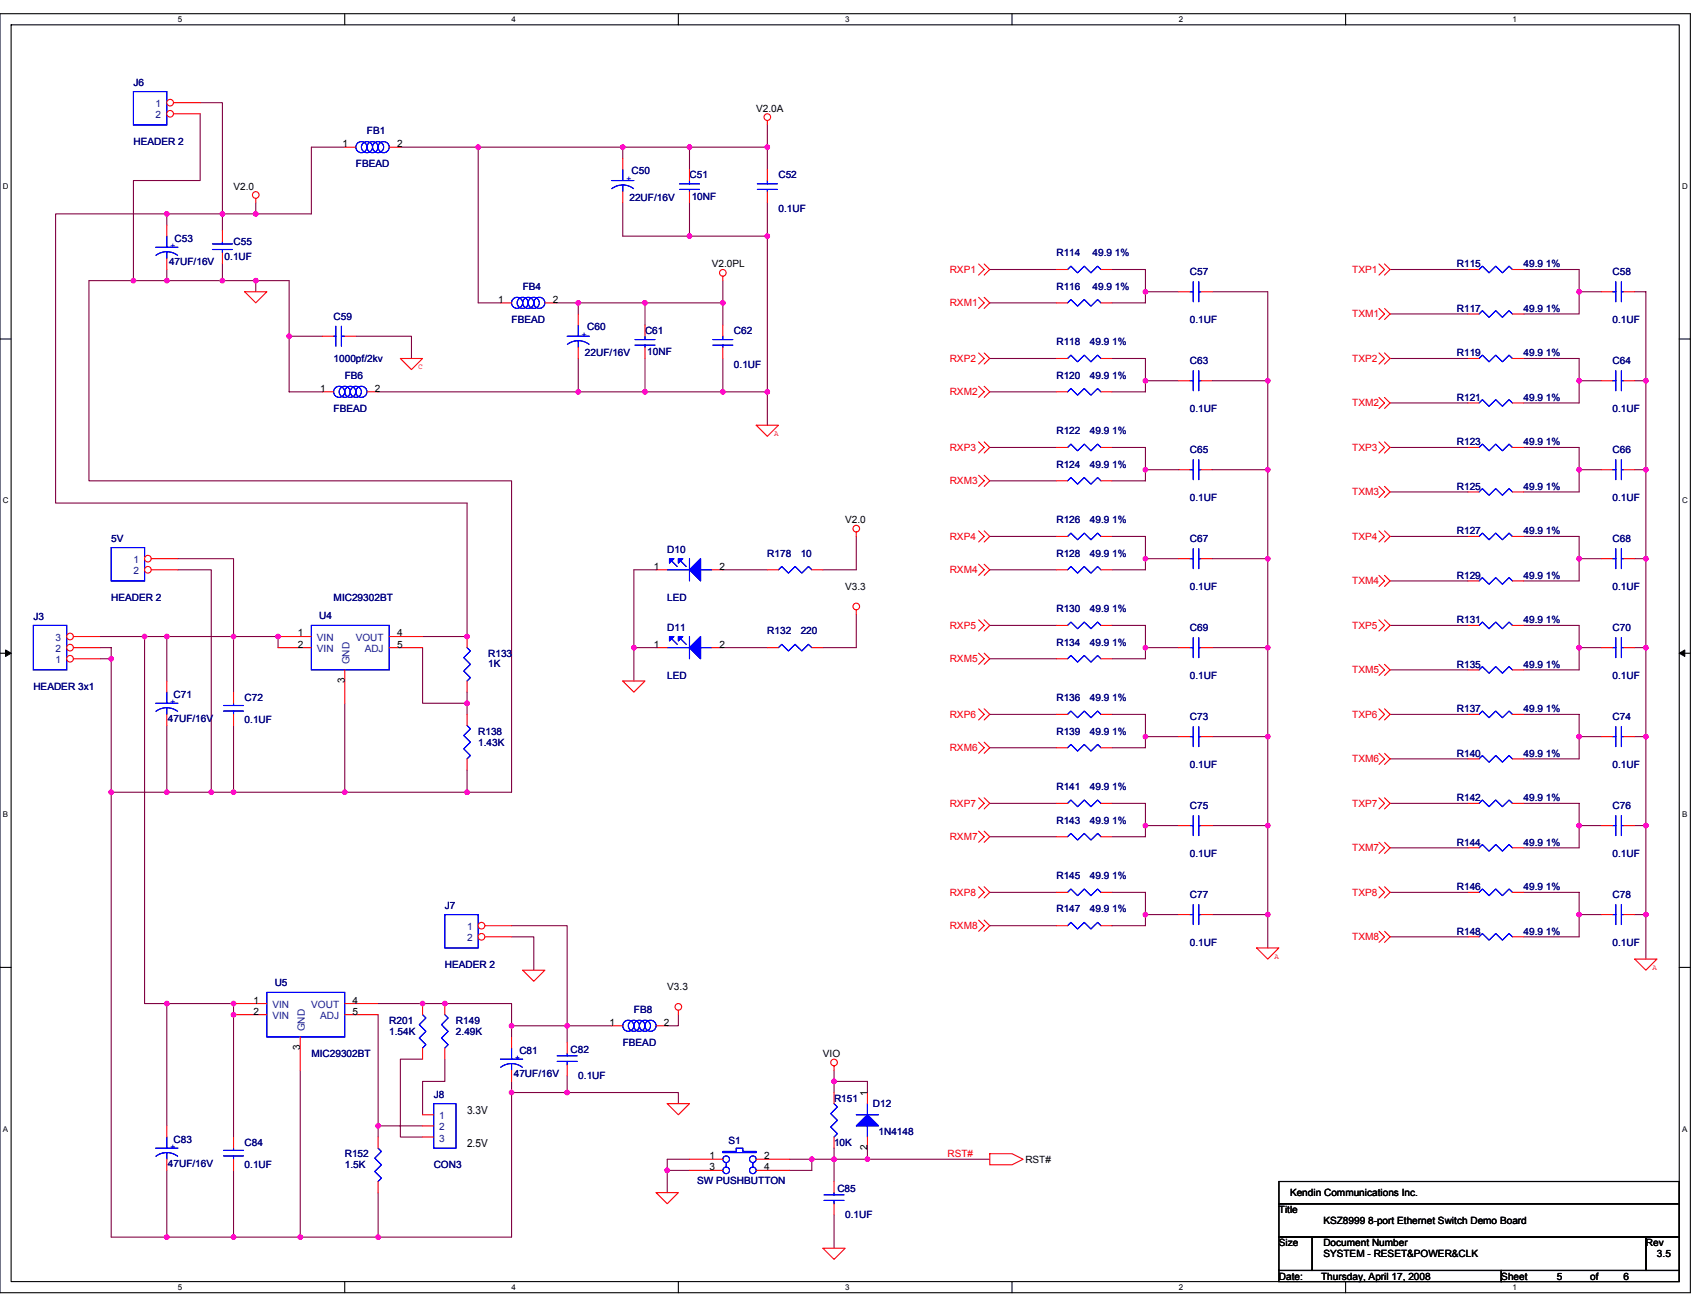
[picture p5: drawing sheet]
<svg xmlns="http://www.w3.org/2000/svg" width="279mm" height="216mm" viewBox="0 0 279 216" stroke-linecap="round" stroke-linejoin="round" font-family="sans-serif">
<path d="M0 2.3h278v210.3h-278zM1.8 4.1h274.3v206.6h-274.3z" fill="none" stroke="#000" stroke-width=".18"/>
<g fill="#fff">
<path d="M29.3 2.4h.7v1.5h-.7z"/>
<path d="M29.3 210.9h.7v1.5h-.7z"/>
</g>
<path d="M56.7 2.3v1.8M56.7 210.7v1.9" fill="none" stroke="#000" stroke-width=".18"/>
<g fill="#fff">
<path d="M84.1 2.4h.8v1.5h-.8z"/>
<path d="M84.1 210.9h.8v1.5h-.8z"/>
</g>
<path d="M111.6 2.3v1.8M111.6 210.7v1.9" fill="none" stroke="#000" stroke-width=".18"/>
<g fill="#fff">
<path d="M139 2.4h.7v1.5h-.7z"/>
<path d="M139 210.9h.7v1.5h-.7z"/>
</g>
<path d="M166.4 2.3v1.8M166.4 210.7v1.9" fill="none" stroke="#000" stroke-width=".18"/>
<g fill="#fff">
<path d="M193.9 2.4h.7v1.5h-.7z"/>
<path d="M193.9 210.9h.7v1.5h-.7z"/>
</g>
<path d="M221.3 2.3v1.8M221.3 210.7v1.9" fill="none" stroke="#000" stroke-width=".18"/>
<g fill="#fff">
<path d="M248.7 2.4h.8v1.5h-.8z"/>
<path d="M248.7 210.9h.8v1.5h-.8z"/>
<path d="M.5 29.9h.9v1.5h-.9z"/>
<path d="M276.6 29.9h1v1.5h-1z"/>
<path d="M.5 81.6h.9v1.4h-.9z"/>
<path d="M276.6 81.6h1v1.4h-1z"/>
</g>
<path d="M0 55.7h1.8M276.1 55.7h1.9" fill="none" stroke="#000" stroke-width=".18"/>
<g fill="#fff">
<path d="M.5 133.2h.8v1.5h-.8z"/>
<path d="M276.6 133.2h.9v1.5h-.9z"/>
</g>
<path d="M0 107.4h1.8M276.1 107.4h1.9" fill="none" stroke="#000" stroke-width=".18"/>
<path d="M.9 106.9l.9 .5-.9 .5zM276.1 107.4l1-.5v1z" fill="#000" stroke="#000" stroke-width=".16"/>
<g fill="#fff">
<path d="M.5 184.9h.8v1.5h-.8z"/>
<path d="M276.6 184.9h.9v1.5h-.9z"/>
</g>
<path d="M0 159.1h1.8M276.1 159.1h1.9M210.3 194.3h65.8v3.6h-65.8zM210.3 197.9h65.8v5.5h-65.8zM210.3 203.4h5.5v5.5h-5.5zM210.3 208.9h36.6v1.8h-36.6zM215.8 203.4h54.9v5.5h-54.9zM246.9 208.9h29.2v1.8h-29.2zM270.7 203.4h5.4v5.5h-5.4z" fill="none" stroke="#000" stroke-width=".18"/>
<g fill="none" stroke="#800040" stroke-width=".18">
<path d="M32.9 16.9h3.7v21M32.9 18.7v11h-11v16.4M27.4 35.2h-18.3v47.5h67.7v22h-7.3M27.4 35.2v1.8M42.1 33.3v1.9M56.7 24.2h-5.5v11h-23.8M65.8 24.2h60.4M78.6 24.2v25.6h3.7M102.4 24.2v1.8M102.4 33.3v5.5h23.8M113.4 24.2v3.7M113.4 33.3v5.5"/>
<path d="M126.2 20.5v7.4M126.2 33.3v36.6M27.4 44.3v1.8M36.6 43.4v2.7M42.1 46.1v1.9M47.5 55.3h5.5M58.5 55.3h9.2v3.6M91.4 49.8h27.5M95.1 49.8v1.8M95.1 58.9v5.5M106.1 49.8v3.7M106.1 58.9v5.5"/>
<path d="M118.9 46.1v7.4M118.9 58.9v5.5M162.8 49.8h10.9M162.8 44.3h10.9M162.8 58.9h10.9M182.9 44.3h5.5v3.7M182.9 58.9h5.5v3.7M188.4 48v1.8h-5.5M188.4 48h5.5M199.3 48h9.2v14.6h-9.2M228.6 44.3h12.8M228.6 58.9h12.8"/>
<path d="M228.6 51.6h12.8M250.5 44.3h9.2v3.7M250.5 58.9h9.2v7.4h-9.2M259.7 48v3.6h-9.2M259.7 48h3.6M268.8 48h1.9v14.6h-1.9M53 64.4h-5.5v-18.3h-32.9v33h69.5v51.2h-27.4M62.2 64.4h64M162.8 64.4h10.9M162.8 79.1h10.9M162.8 73.6h10.9M182.9 73.6h5.5v3.6"/>
<path d="M188.4 62.6v1.8h-5.5M188.4 77.2v1.9h-5.5M188.4 62.6h5.5M188.4 77.2h5.5M199.3 77.2h9.2M208.5 62.6v93.3M228.6 73.6h12.8M228.6 66.3h12.8M250.5 73.6h9.2v7.3h-9.2M259.7 62.6h3.6M259.7 77.2h3.6M270.7 62.6v14.6h-1.9"/>
<path d="M270.7 77.2v14.7h-1.9M29.3 91.9h9.1v21.9M29.3 93.7h5.4v36.6M107.9 93.7h-3.7v18.3M118.9 93.7h7.3M140.8 88.2v5.5h-5.5M162.8 93.7h10.9M162.8 88.2h10.9M182.9 88.2h5.5v3.7M188.4 91.9v1.8h-5.5M188.4 91.9h5.5M199.3 91.9h9.2"/>
<path d="M228.6 88.2h12.8M228.6 80.9h12.8M228.6 95.5h12.8M250.5 88.2h9.2v7.3h-9.2M259.7 91.9h3.6M270.7 91.9v14.6h-1.9M16.5 106.5h1.8v96.9h65.8v-25.6M16.5 108.3h1.8M16.5 104.7h29.2v1.8M23.8 104.7v60.3h14.6v22M27.4 104.7v7.3M27.4 119.3v11"/>
<path d="M38.4 119.3v11M56.7 115.6v14.7h-18.3M69.5 106.5v9.1h7.3M76.8 113.8v3.7M104.2 106.5h3.7M118.9 106.5h7.3M140.8 101v5.5h-5.5M162.8 108.3h10.9M162.8 102.8h10.9M162.8 117.5h10.9M182.9 117.5h5.5v3.6M182.9 102.8h5.5v5.5h-5.5"/>
<path d="M188.4 106.5h5.5M199.3 106.5h9.2M228.6 102.8h12.8M228.6 110.2h12.8M228.6 117.5h12.8M250.5 102.8h9.2v7.4h-9.2M250.5 117.5h9.2v7.3h-9.2M259.7 106.5h3.6M270.7 106.5v14.6h-1.9M18.3 130.3h20.1M76.8 126.6v3.7M162.8 123h10.9"/>
<path d="M162.8 137.6h10.9M162.8 132.1h10.9M182.9 132.1h5.5v3.7M188.4 121.1v1.9h-5.5M188.4 135.8v1.8h-5.5M188.4 121.1h5.5M188.4 135.8h5.5M199.3 121.1h9.2M199.3 135.8h9.2M228.6 132.1h12.8M228.6 124.8h12.8M228.6 139.4h12.8"/>
<path d="M250.5 132.1h9.2v7.3h-9.2M259.7 121.1h3.6M259.7 135.8h3.6M270.7 135.8v14.6h-1.9M270.7 121.1v14.7h-1.9M84.1 152.2h9.2v19.2M84.1 154h3.7v5.5M162.8 152.2h10.9M162.8 146.7h10.9M182.9 146.7h5.5v5.5h-5.5M188.4 150.4h5.5M199.3 150.4h9.2"/>
<path d="M228.6 146.7h12.8M228.6 154h12.8M250.5 146.7h9.2v7.3h-9.2M259.7 150.4h3.6M270.7 150.4v7.3M27.4 165v20.1M49.4 176v27.4M62.2 166.8v18.3h7.3M62.2 165h21.9v5.5M69.5 174.2h-3.7v12.8h3.7M73.2 174.2v3.6h-3.7v5.5M84.1 168.7h16.5"/>
<path d="M84.1 179.6h9.2M93.3 179.6h18.3v1.9M93.3 176.9v2.7M111.6 166.8v1.9h-1.9M137.2 177.8h5.4v1.8M137.2 176v3.6M27.4 192.4v11M38.4 192.4v11M62.2 185.1v1.9M62.2 196.1v7.3M109.7 192.4h3.7M113.4 190.6h-3.7v5.5"/>
<path d="M129.8 190.6h33M133.5 190.6v1.8h-3.7M137.2 188.8v5.5M137.2 199.8v5.5M142.6 188.8v1.8"/>
</g>
<g fill="#f0f" stroke="#f0f" stroke-width=".18">
<circle cx="36.6" cy="35.2" r=".37"/>
<circle cx="42.1" cy="35.2" r=".37"/>
<circle cx="36.6" cy="46.1" r=".37"/>
<circle cx="27.4" cy="46.1" r=".37"/>
<circle cx="27.4" cy="35.2" r=".37"/>
<circle cx="113.4" cy="24.2" r=".37"/>
<circle cx="126.2" cy="24.2" r=".37"/>
<circle cx="106.1" cy="49.8" r=".37"/>
<circle cx="118.9" cy="49.8" r=".37"/>
<circle cx="95.1" cy="49.8" r=".37"/>
<circle cx="47.5" cy="55.3" r=".37"/>
<circle cx="42.1" cy="46.1" r=".37"/>
<circle cx="95.1" cy="64.4" r=".37"/>
<circle cx="188.4" cy="48" r=".37"/>
<circle cx="188.4" cy="62.6" r=".37"/>
<circle cx="208.5" cy="62.6" r=".37"/>
<circle cx="188.4" cy="77.2" r=".37"/>
<circle cx="188.4" cy="91.9" r=".37"/>
<circle cx="188.4" cy="106.5" r=".37"/>
<circle cx="208.5" cy="77.2" r=".37"/>
<circle cx="208.5" cy="91.9" r=".37"/>
<circle cx="208.5" cy="106.5" r=".37"/>
<circle cx="126.2" cy="38.8" r=".37"/>
<circle cx="113.4" cy="38.8" r=".37"/>
<circle cx="78.6" cy="24.2" r=".37"/>
<circle cx="118.9" cy="64.4" r=".37"/>
<circle cx="106.1" cy="64.4" r=".37"/>
<circle cx="126.2" cy="64.4" r=".37"/>
<circle cx="27.4" cy="104.7" r=".37"/>
<circle cx="18.3" cy="108.3" r=".37"/>
<circle cx="18.3" cy="130.3" r=".37"/>
<circle cx="27.4" cy="130.3" r=".37"/>
<circle cx="38.4" cy="104.7" r=".37"/>
<circle cx="84.1" cy="168.7" r=".37"/>
<circle cx="84.1" cy="179.6" r=".37"/>
<circle cx="27.4" cy="203.4" r=".37"/>
<circle cx="93.3" cy="179.6" r=".37"/>
<circle cx="23.8" cy="104.7" r=".37"/>
<circle cx="93.3" cy="168.7" r=".37"/>
<circle cx="137.2" cy="190.6" r=".37"/>
<circle cx="104.2" cy="106.5" r=".37"/>
<circle cx="109.7" cy="192.4" r=".37"/>
<circle cx="137.2" cy="177.8" r=".37"/>
<circle cx="133.5" cy="190.6" r=".37"/>
<circle cx="142.6" cy="190.6" r=".37"/>
<circle cx="259.7" cy="48" r=".37"/>
<circle cx="259.7" cy="62.6" r=".37"/>
<circle cx="259.7" cy="106.5" r=".37"/>
<circle cx="259.7" cy="77.2" r=".37"/>
<circle cx="259.7" cy="91.9" r=".37"/>
<circle cx="270.7" cy="91.9" r=".37"/>
<circle cx="270.7" cy="62.6" r=".37"/>
<circle cx="270.7" cy="77.2" r=".37"/>
<circle cx="188.4" cy="121.1" r=".37"/>
<circle cx="188.4" cy="135.8" r=".37"/>
<circle cx="188.4" cy="150.4" r=".37"/>
<circle cx="208.5" cy="135.8" r=".37"/>
<circle cx="208.5" cy="150.4" r=".37"/>
<circle cx="259.7" cy="150.4" r=".37"/>
<circle cx="259.7" cy="121.1" r=".37"/>
<circle cx="259.7" cy="135.8" r=".37"/>
<circle cx="270.7" cy="150.4" r=".37"/>
<circle cx="270.7" cy="135.8" r=".37"/>
<circle cx="270.7" cy="106.5" r=".37"/>
<circle cx="270.7" cy="121.1" r=".37"/>
<circle cx="208.5" cy="121.1" r=".37"/>
<circle cx="102.4" cy="24.2" r=".37"/>
<circle cx="21.9" cy="46.1" r=".37"/>
<circle cx="34.7" cy="130.3" r=".37"/>
<circle cx="76.8" cy="130.3" r=".37"/>
<circle cx="56.7" cy="130.3" r=".37"/>
<circle cx="76.8" cy="115.6" r=".37"/>
<circle cx="76.8" cy="104.7" r=".37"/>
<circle cx="45.7" cy="104.7" r=".37"/>
<circle cx="38.4" cy="130.3" r=".37"/>
<circle cx="69.5" cy="165" r=".37"/>
<circle cx="73.1" cy="165" r=".37"/>
<circle cx="62.2" cy="185.1" r=".37"/>
<circle cx="38.4" cy="203.4" r=".37"/>
<circle cx="38.4" cy="166.8" r=".37"/>
<circle cx="27.4" cy="165" r=".37"/>
<circle cx="38.4" cy="165" r=".37"/>
<circle cx="49.4" cy="203.4" r=".37"/>
<circle cx="62.2" cy="203.4" r=".37"/>
</g>
<g fill="none" stroke="#f00" stroke-width=".18">
<path d="M126.2 19.8v.7M36.6 37.9v1.8M42.1 32.6v.7M113.4 27.9v1.8M113.4 31.5v1.8M36.6 41.6v1.8M40.2 48h3.7l-1.8 1.8zM65.8 58.9h3.7l-1.8 1.9zM106.1 53.5v1.8M106.1 57.1v1.8M118.9 45.4v.7M160.9 48.9l.9 .9-.9 .9"/>
<path d="M160.9 43.4l.9 .9-.9 .9M160.9 58l.9 .9-.9 1M161.8 48.9l1 .9-1 .9M161.8 43.4l1 .9-1 .9M161.8 58l1 .9-1 1M173.7 49.8h1.9M181.1 49.8h1.8M226.8 58l.9 .9-.9 1M226.8 43.4l.9 .9-.9 .9M226.8 50.7l.9 .9-.9 .9M227.7 58l.9 .9-.9 1M227.7 43.4l.9 .9-.9 .9"/>
<path d="M227.7 50.7l.9 .9-.9 .9M241.4 58.9h1.8M248.7 58.9h1.8M124.4 69.9h3.6l-1.8 1.8zM160.9 63.5l.9 .9-.9 .9M160.9 78.1l.9 1-.9 .9M160.9 72.7l.9 .9-.9 .9M161.8 63.5l1 .9-1 .9M161.8 78.1l1 1-1 .9M161.8 72.7l1 .9-1 .9M173.7 79.1h1.9M173.7 64.4h1.9"/>
<path d="M181.1 79.1h1.8M181.1 64.4h1.8M226.8 65.3l.9 1-.9 .9M226.8 80l.9 .9-.9 .9M226.8 72.7l.9 .9-.9 .9M227.7 65.3l.9 1-.9 .9M227.7 80l.9 .9-.9 .9M227.7 72.7l.9 .9-.9 .9M126.2 93.7h1.8M133.5 93.7h1.8M140.8 87.5v.7M160.9 87.3l.9 .9-.9 .9"/>
<path d="M160.9 92.8l.9 .9-.9 .9M161.8 87.3l1 .9-1 .9M161.8 92.8l1 .9-1 .9M173.7 93.7h1.9M181.1 93.7h1.8M226.8 94.6l.9 .9-.9 .9M226.8 87.3l.9 .9-.9 .9M227.7 94.6l.9 .9-.9 .9M227.7 87.3l.9 .9-.9 .9M263.3 91.9h1.9M267 91.9h1.8M76.8 104.7v1.8"/>
<path d="M76.8 112v1.8M102.4 112h3.7l-1.9 1.8zM126.2 106.5h1.8M133.5 106.5h1.8M140.8 100.3v.7M160.9 116.6l.9 .9-.9 .9M160.9 101.9l.9 .9-.9 1M160.9 107.4l.9 .9-.9 .9M161.8 116.6l1 .9-1 .9M161.8 101.9l1 .9-1 1M161.8 107.4l1 .9-1 .9M173.7 102.8h1.9"/>
<path d="M181.1 102.8h1.8M226.8 116.6l.9 .9-.9 .9M226.8 109.2l.9 1-.9 .9M226.8 101.9l.9 .9-.9 1M227.7 116.6l.9 .9-.9 .9M227.7 109.2l.9 1-.9 .9M227.7 101.9l.9 .9-.9 1M160.9 131.2l.9 .9-.9 .9M160.9 122l.9 1-.9 .9M160.9 136.7l.9 .9-.9 .9M161.8 131.2l1 .9-1 .9M161.8 122l1 1-1 .9"/>
<path d="M161.8 136.7l1 .9-1 .9M193.9 121.1h1.8M197.5 121.1h1.8M226.8 123.9l.9 .9-.9 .9M226.8 138.5l.9 .9-.9 .9M226.8 131.2l.9 .9-.9 .9M227.7 123.9l.9 .9-.9 .9M227.7 138.5l.9 .9-.9 .9M227.7 131.2l.9 .9-.9 .9M241.4 132.1h1.8M248.7 132.1h1.8M263.3 135.8h1.9"/>
<path d="M267 135.8h1.8M86 159.5h3.6l-1.8 1.9zM160.9 145.8l.9 .9-.9 .9M160.9 151.3l.9 .9-.9 .9M161.8 145.8l1 .9-1 .9M161.8 151.3l1 .9-1 .9M173.7 152.2h1.9M181.1 152.2h1.8M206.7 155.9h3.6l-1.8 1.8zM226.8 153.1l.9 .9-.9 1M226.8 145.8l.9 .9-.9 .9M227.7 153.1l.9 .9-.9 1"/>
<path d="M227.7 145.8l.9 .9-.9 .9M268.8 157.7h3.7l-1.8 1.8zM100.6 168.7h1.8M107.9 168.7h1.8M111.6 166.1v.7M137.2 175.3v.7M27.4 185.1v1.9M27.4 190.6v1.8M62.2 187v1.8M62.2 194.3v1.8M107.9 196.1h3.7l-1.9 1.8zM109.7 181.5h3.7l-1.8 1.8z"/>
<path d="M162.8 189.7h3.6l1.8 .9-1.8 .9h-3.6zM135.3 205.3h3.7l-1.8 1.8z"/>
<circle cx="126.2" cy="19.3" r=".55"/>
<circle cx="42.1" cy="32.1" r=".55"/>
<circle cx="118.9" cy="44.9" r=".55"/>
<circle cx="140.8" cy="99.7" r=".55"/>
<circle cx="140.8" cy="86.9" r=".55"/>
<circle cx="111.6" cy="165.6" r=".55"/>
<circle cx="137.2" cy="174.7" r=".55"/>
</g>
<g fill="none" stroke="#00f" stroke-width=".18">
<path d="M21.9 15.1h5.5v5.4h-5.5zM36.6 39.7v.4M111.7 30.2h3.3M111.7 31.1h3.3M113.4 29.7v.5M113.4 31.1v.4M34.9 41h3.3M34.9 40.1h3.3M36.6 41v.6M104.4 55.8h3.3M104.4 56.7h3.3M106.1 55.3v.5"/>
<path d="M106.1 56.7v.4M175.6 49.8l.5-.5 1.1 1 1.1-1 1.1 1 1.1-1 .6 .5M243.2 58.9l.6-.5 1.1 1.1 1.1-1.1 1.1 1.1 1.1-1.1 .5 .5M175.6 79.1l.5-.6 1.1 1.1 1.1-1.1 1.1 1.1 1.1-1.1 .6 .6M175.6 64.4l.5-.5 1.1 1.1 1.1-1.1 1.1 1.1 1.1-1.1 .6 .5M128 93.7l.6-.6 1.1 1.1 1.1-1.1 1.1 1.1 1.1-1.1 .5 .6M175.6 93.7l.5-.6 1.1 1.1 1.1-1.1 1.1 1.1 1.1-1.1 .6 .6M265.2 91.9h.5M265.7 90.2v3.3M266.6 91.9h.4M266.6 90.2v3.3M76.8 106.5l.6 .5-1.1 1.1 1.1 1.1-1.1 1.1 1.1 1.1-.6 .6"/>
<path d="M128 106.5l.6-.6 1.1 1.1 1.1-1.1 1.1 1.1 1.1-1.1 .5 .6M175.6 102.8l.5-.5 1.1 1.1 1.1-1.1 1.1 1.1 1.1-1.1 .6 .5M196.2 119.5v3.3M197.1 119.5v3.3M195.7 121.1h.5M197.1 121.1h.4M243.2 132.1l.6-.5 1.1 1 1.1-1 1.1 1 1.1-1 .5 .5M265.2 135.8h.5M265.7 134.1v3.3M266.6 134.1v3.3M266.6 135.8h.4M175.6 152.2l.5-.5 1.1 1.1 1.1-1.1 1.1 1.1 1.1-1.1 .6 .5"/>
<path d="M25.6 188.8h3.7M25.6 190.1a2.94 2.94 0 0 1 3.6 0M27.4 187v1.8M27.4 189.5v1.1M62.2 188.8l.5 .5-1.1 1.1 1.1 1.1-1.1 1.1 1.1 1.1-.5 .6"/>
<circle cx="103.3" cy="168.7" r=".91"/>
<circle cx="104.2" cy="168.7" r=".91"/>
<circle cx="105.2" cy="168.7" r=".91"/>
<circle cx="106.1" cy="168.7" r=".91"/>
<circle cx="107" cy="168.7" r=".91"/>
</g>
<circle cx="28" cy="16.9" r=".54" fill="#fff" stroke="#f00" stroke-width=".18"/>
<path d="M28.5 16.9h4.4" fill="none" stroke="#f00" stroke-width=".18"/>
<circle cx="28" cy="18.7" r=".54" fill="#fff" stroke="#f00" stroke-width=".18"/>
<g fill="none" stroke="#f00" stroke-width=".18">
<path d="M28.5 18.7h4.4M27.4 37v1.8M102.4 26v1.9M102.4 31.5v1.8M27.4 42.5v1.8M53 55.3h1.9M56.7 55.3h1.8M95.1 51.6v1.9M95.1 57.1v1.8M241.4 44.3h1.8M241.4 51.6h1.8M248.7 44.3h1.8"/>
<path d="M248.7 51.6h1.8M193.9 77.2h1.8M197.5 77.2h1.8M241.4 73.6h1.8M248.7 73.6h1.8M27.4 112v1.8M27.4 117.5v1.8M45.7 104.7h5.5M45.7 106.5h5.5M56.7 110.2v5.4M64 104.7h5.5M64 106.5h5.5"/>
<path d="M76.8 117.5v1.8M173.7 108.3h1.9M181.1 108.3h1.8M76.8 124.8v1.8M241.4 124.8h1.8M248.7 124.8h1.8M173.7 146.7h1.9M181.1 146.7h1.8M38.4 165h5.5M38.4 166.8h5.5M49.4 170.5v5.5M56.7 165h5.5"/>
<path d="M56.7 166.8h5.5M73.2 165v1.8M73.2 172.3v1.9M93.3 171.4v1.8M93.3 175.1v1.8"/>
</g>
<g fill="none" stroke="#00f" stroke-width=".18">
<path d="M27.4 38.8v1.9M100.6 29.7h3.6M100.6 31a2.94 2.94 0 0 1 3.6 0M102.4 27.9v1.8M102.4 30.4v1.1M25.6 40.7h3.7M25.6 42a2.94 2.94 0 0 1 3.6 0M27.4 41.4v1.1M54.9 55.3h.3M55.2 53.6v3.3M56.1 55.3h.6M56.1 53.6v3.3"/>
<path d="M93.3 55.3h3.6M93.3 56.6a2.94 2.94 0 0 1 3.6 0M95.1 53.5v1.8M95.1 56v1.1M243.2 44.3l.6-.5 1.1 1.1 1.1-1.1 1.1 1.1 1.1-1.1 .5 .5M243.2 51.6l.6-.5 1.1 1.1 1.1-1.1 1.1 1.1 1.1-1.1 .5 .5M195.7 77.2h.5M196.2 75.6v3.3M197.1 77.2h.4M197.1 75.6v3.3M243.2 73.6l.6-.6 1.1 1.1 1.1-1.1 1.1 1.1 1.1-1.1 .5 .6M5.5 102.8h5.5v7.4h-5.5z"/>
<path d="M25.6 115.6h3.7M25.6 117a2.94 2.94 0 0 1 3.6 0M27.4 113.8v1.8M27.4 116.4v1.1M51.2 102.8h12.8v7.4h-12.8zM76.8 119.3l.6 .5-1.1 1.1 1.1 1.1-1.1 1.1 1.1 1.1-.6 .6M175.6 108.3l.5-.5 1.1 1.1 1.1-1.1 1.1 1.1 1.1-1.1 .6 .5M243.2 124.8l.6-.6 1.1 1.1 1.1-1.1 1.1 1.1 1.1-1.1 .5 .6M175.6 146.7l.5-.5 1.1 1.1 1.1-1.1 1.1 1.1 1.1-1.1 .6 .5M43.9 163.2h12.8v7.3h-12.8zM73.2 166.8l.5 .6-1.1 1.1 1.1 1.1-1.1 1.1 1.1 1.1-.5 .5M91.6 174.5h3.3"/>
<path d="M91.6 173.6h3.3M93.3 173.2v.4M93.3 174.5v.6"/>
</g>
<circle cx="11.5" cy="108.3" r=".54" fill="#fff" stroke="#f00" stroke-width=".18"/>
<path d="M12.1 108.3h4.4" fill="none" stroke="#f00" stroke-width=".18"/>
<circle cx="11.5" cy="106.5" r=".54" fill="#fff" stroke="#f00" stroke-width=".18"/>
<path d="M12.1 106.5h4.4" fill="none" stroke="#f00" stroke-width=".18"/>
<circle cx="11.5" cy="104.7" r=".54" fill="#fff" stroke="#f00" stroke-width=".18"/>
<g fill="none" stroke="#f00" stroke-width=".18">
<path d="M193.9 48h1.8M197.5 48h1.8M263.3 48h1.9M267 48h1.8M193.9 62.6h1.8M197.5 62.6h1.8M107.9 93.7h1.8M117 93.7h1.9M193.9 91.9h1.8M197.5 91.9h1.8M241.4 95.5h1.8M248.7 95.5h1.8"/>
<path d="M12.1 104.7h4.4M263.3 106.5h1.9M267 106.5h1.8M173.7 132.1h1.9M181.1 132.1h1.8M241.4 139.4h1.8M248.7 139.4h1.8M263.3 150.4h1.9M267 150.4h1.8"/>
</g>
<g fill="none" stroke="#00f" stroke-width=".18">
<path d="M195.7 48h.5M196.2 46.3v3.3M197.1 48h.4M197.1 46.3v3.3M265.2 48h.5M265.7 46.3v3.3M266.6 48h.4M266.6 46.3v3.3M195.7 62.6h.5M196.2 61v3.2M197.1 61v3.2M197.1 62.6h.4"/>
<path d="M18.3 90h5.5v5.5h-5.5zM109.7 93.7h3.7M110.5 92.2l.9 .9M111.9 92.2l.9 .9M113.4 91.9v3.6M115.2 93.7h1.8M195.7 91.9h.5M196.2 90.2v3.3M197.1 90.2v3.3M197.1 91.9h.4M243.2 95.5l.6-.5 1.1 1.1 1.1-1.1 1.1 1.1 1.1-1.1 .5 .5M265.2 106.5h.5"/>
<path d="M265.7 104.9v3.2M266.6 106.5h.4M266.6 104.9v3.2M175.6 132.1l.5-.5 1.1 1 1.1-1 1.1 1 1.1-1 .6 .5M243.2 139.4l.6-.5 1.1 1.1 1.1-1.1 1.1 1.1 1.1-1.1 .5 .5M265.2 150.4h.5M265.7 148.7v3.3M266.6 148.7v3.3M266.6 150.4h.4"/>
</g>
<g fill="#00f" stroke="#00f" stroke-width=".18">
<path d="M113.4 93.7l1.8-1.8v3.6z" fill-rule="evenodd"/>
<path d="M111.6 91.9h.7l-.7 .7z" fill-rule="evenodd"/>
<path d="M110.1 91.9h.7l-.7 .7z" fill-rule="evenodd"/>
<path d="M113.4 93.7l1.8-1.8v3.6z" fill-rule="evenodd"/>
<path d="M111.6 91.9h.7l-.7 .7z" fill-rule="evenodd"/>
<path d="M110.1 91.9h.7l-.7 .7z" fill-rule="evenodd"/>
</g>
<circle cx="24.3" cy="91.9" r=".54" fill="#fff" stroke="#f00" stroke-width=".18"/>
<path d="M24.9 91.9h4.4" fill="none" stroke="#f00" stroke-width=".18"/>
<circle cx="24.3" cy="93.7" r=".54" fill="#fff" stroke="#f00" stroke-width=".18"/>
<g fill="none" stroke="#f00" stroke-width=".18">
<path d="M56.7 24.2h1.8M64 24.2h1.8M82.3 49.8h1.8M89.6 49.8h1.8M241.4 66.3h1.8M248.7 66.3h1.8M263.3 62.6h1.9M267 62.6h1.8M24.9 93.7h4.4M241.4 88.2h1.8M241.4 80.9h1.8M248.7 88.2h1.8"/>
<path d="M248.7 80.9h1.8M107.9 106.5h1.8M117 106.5h1.9M173.7 117.5h1.9M181.1 117.5h1.8M193.9 106.5h1.8M197.5 106.5h1.8M173.7 137.6h1.9M181.1 137.6h1.8M193.9 150.4h1.8M197.5 150.4h1.8M241.4 146.7h1.8"/>
<path d="M241.4 154h1.8M248.7 146.7h1.8M248.7 154h1.8M137.2 179.6v1.9M38.4 187v1.8M38.4 190.6v1.8M69.5 183.3h1.8M69.5 185.1h1.8M69.5 187h1.8M137.2 187v1.8M137.2 194.3v1.8M137.2 197.9v1.9"/>
</g>
<g fill="#00f" stroke="#00f" stroke-width=".18">
<path d="M113.4 106.5l1.8-1.8v3.6z" fill-rule="evenodd"/>
<path d="M111.6 104.7h.7l-.7 .7z" fill-rule="evenodd"/>
<path d="M110.1 104.7h.7l-.7 .7z" fill-rule="evenodd"/>
<path d="M113.4 106.5l1.8-1.8v3.6z" fill-rule="evenodd"/>
<path d="M111.6 104.7h.7l-.7 .7z" fill-rule="evenodd"/>
<path d="M110.1 104.7h.7l-.7 .7z" fill-rule="evenodd"/>
</g>
<g fill="none" stroke="#00f" stroke-width=".18">
<path d="M243.2 66.3l.6-.6 1.1 1.1 1.1-1.1 1.1 1.1 1.1-1.1 .5 .6M265.2 62.6h.5M265.7 61v3.2M266.6 62.6h.4M266.6 61v3.2M243.2 88.2l.6-.5 1.1 1.1 1.1-1.1 1.1 1.1 1.1-1.1 .5 .5M243.2 80.9l.6-.6 1.1 1.1 1.1-1.1 1.1 1.1 1.1-1.1 .5 .6M109.7 106.5h3.7M110.5 105l.9 .9M111.9 105l.9 .9M113.4 104.7v3.6M115.2 106.5h1.8"/>
<path d="M175.6 117.5l.5-.6 1.1 1.1 1.1-1.1 1.1 1.1 1.1-1.1 .6 .6M195.7 106.5h.5M196.2 104.9v3.2M197.1 106.5h.4M197.1 104.9v3.2M175.6 137.6l.5-.6 1.1 1.1 1.1-1.1 1.1 1.1 1.1-1.1 .6 .6M73.2 150.4h5.4v5.5h-5.4zM195.7 150.4h.5M196.2 148.7v3.3M197.1 148.7v3.3M197.1 150.4h.4M243.2 146.7l.6-.5 1.1 1.1 1.1-1.1 1.1 1.1 1.1-1.1 .5 .5"/>
<path d="M243.2 154l.6-.5 1.1 1.1 1.1-1.1 1.1 1.1 1.1-1.1 .5 .5M36.8 190.1h3.2M36.8 189.2h3.2M38.4 188.8v.4M38.4 190.1v.5M71.3 181.5h3.7v7.3h-3.7zM135.5 197.4h3.3M135.5 196.5h3.3M137.2 181.5l.5 .5-1.1 1.1 1.1 1.1-1.1 1.1 1.1 1.1-.5 .6M137.2 196.1v.4M137.2 197.4v.5"/>
<circle cx="59.4" cy="24.2" r=".91"/>
<circle cx="60.3" cy="24.2" r=".91"/>
<circle cx="61.3" cy="24.2" r=".91"/>
<circle cx="62.2" cy="24.2" r=".91"/>
<circle cx="63.1" cy="24.2" r=".91"/>
<circle cx="85" cy="49.8" r=".91"/>
<circle cx="86" cy="49.8" r=".91"/>
<circle cx="86.9" cy="49.8" r=".91"/>
<circle cx="87.8" cy="49.8" r=".91"/>
<circle cx="88.7" cy="49.8" r=".91"/>
</g>
<circle cx="79.2" cy="152.2" r=".54" fill="#fff" stroke="#f00" stroke-width=".18"/>
<path d="M79.7 152.2h4.4" fill="none" stroke="#f00" stroke-width=".18"/>
<circle cx="79.2" cy="154" r=".54" fill="#fff" stroke="#f00" stroke-width=".18"/>
<g fill="none" stroke="#f00" stroke-width=".18">
<path d="M126.2 27.9v1.8M126.2 31.5v1.8M118.9 53.5v1.8M118.9 57.1v1.8M173.7 44.3h1.9M173.7 58.9h1.9M181.1 44.3h1.8M181.1 58.9h1.8M53 64.4h1.9M60.4 64.4h1.8M173.7 73.6h1.9M181.1 73.6h1.8"/>
<path d="M263.3 77.2h1.9M267 77.2h1.8M173.7 88.2h1.9M181.1 88.2h1.8M38.4 113.8v1.8M38.4 117.5v1.8M241.4 102.8h1.8M241.4 110.2h1.8M241.4 117.5h1.8M248.7 102.8h1.8M248.7 110.2h1.8M248.7 117.5h1.8"/>
<path d="M173.7 123h1.9M181.1 123h1.8M193.9 135.8h1.8M197.5 135.8h1.8M263.3 121.1h1.9M267 121.1h1.8M79.7 154h4.4M69.5 165v1.8M69.5 172.3v1.9M84.1 170.5v1.8M84.1 176v1.8M142.6 179.6v1.9"/>
<path d="M113.4 190.6h5.5M113.4 192.4h5.5M124.4 190.6h5.4M124.4 192.4h5.4M142.6 187v1.8"/>
</g>
<g fill="none" stroke="#00f" stroke-width=".18">
<path d="M124.5 30.2h3.3M124.5 31.1h3.3M126.2 29.7v.5M126.2 31.1v.4M117.2 55.8h3.3M117.2 56.7h3.3M118.9 55.3v.5M118.9 56.7v.4M175.6 44.3l.5-.5 1.1 1.1 1.1-1.1 1.1 1.1 1.1-1.1 .6 .5M175.6 58.9l.5-.5 1.1 1.1 1.1-1.1 1.1 1.1 1.1-1.1 .6 .5M175.6 73.6l.5-.6 1.1 1.1 1.1-1.1 1.1 1.1 1.1-1.1 .6 .6M265.2 77.2h.5"/>
<path d="M265.7 75.6v3.3M266.6 77.2h.4M266.6 75.6v3.3M175.6 88.2l.5-.5 1.1 1.1 1.1-1.1 1.1 1.1 1.1-1.1 .6 .5M36.8 116.9h3.2M36.8 116h3.2M38.4 115.6v.4M38.4 116.9v.6M243.2 102.8l.6-.5 1.1 1.1 1.1-1.1 1.1 1.1 1.1-1.1 .5 .5M243.2 110.2l.6-.6 1.1 1.1 1.1-1.1 1.1 1.1 1.1-1.1 .5 .6M243.2 117.5l.6-.6 1.1 1.1 1.1-1.1 1.1 1.1 1.1-1.1 .5 .6M265.7 119.5v3.3"/>
<path d="M266.6 119.5v3.3M175.6 123l.5-.6 1.1 1.1 1.1-1.1 1.1 1.1 1.1-1.1 .6 .6M195.7 135.8h.5M196.2 134.1v3.3M197.1 135.8h.4M197.1 134.1v3.3M265.2 121.1h.5M266.6 121.1h.4M69.5 166.8l.5 .6-1.1 1.1 1.1 1.1-1.1 1.1 1.1 1.1-.5 .5M82.3 174.2h3.7M82.3 175.5a2.94 2.94 0 0 1 3.6 0M84.1 172.3v1.9"/>
<path d="M84.1 174.9v1.1M118.9 189.3h2.2v-.5h1.1v.5h2.2v.2h-5.5zM119.4 191.2v.7M123.8 191.2v.7M140.8 183.3h3.7M142.6 181.5v1.8M142.6 185.1v1.9"/>
<circle cx="55.8" cy="64.4" r=".91"/>
<circle cx="56.7" cy="64.4" r=".91"/>
<circle cx="57.6" cy="64.4" r=".91"/>
<circle cx="58.5" cy="64.4" r=".91"/>
<circle cx="59.4" cy="64.4" r=".91"/>
<circle cx="119.4" cy="192.4" r=".54"/>
<circle cx="119.4" cy="190.6" r=".54"/>
<circle cx="123.8" cy="192.4" r=".54"/>
<circle cx="123.8" cy="190.6" r=".54"/>
</g>
<g fill="#00f" stroke="#00f" stroke-width=".18">
<path d="M140.8 185.1l1.8-1.8 1.9 1.8z" fill-rule="evenodd"/>
<path d="M140.8 185.1l1.8-1.8 1.9 1.8z" fill-rule="evenodd"/>
</g>
<g fill="#f0f" stroke="#f0f" stroke-width=".18">
<circle cx="36.6" cy="35.2" r=".37"/>
<circle cx="42.1" cy="35.2" r=".37"/>
<circle cx="36.6" cy="46.1" r=".37"/>
<circle cx="27.4" cy="46.1" r=".37"/>
<circle cx="27.4" cy="35.2" r=".37"/>
<circle cx="113.4" cy="24.2" r=".37"/>
<circle cx="126.2" cy="24.2" r=".37"/>
<circle cx="106.1" cy="49.8" r=".37"/>
<circle cx="118.9" cy="49.8" r=".37"/>
<circle cx="95.1" cy="49.8" r=".37"/>
<circle cx="47.5" cy="55.3" r=".37"/>
<circle cx="42.1" cy="46.1" r=".37"/>
<circle cx="95.1" cy="64.4" r=".37"/>
<circle cx="188.4" cy="48" r=".37"/>
<circle cx="188.4" cy="62.6" r=".37"/>
<circle cx="208.5" cy="62.6" r=".37"/>
<circle cx="188.4" cy="77.2" r=".37"/>
<circle cx="188.4" cy="91.9" r=".37"/>
<circle cx="188.4" cy="106.5" r=".37"/>
<circle cx="208.5" cy="77.2" r=".37"/>
<circle cx="208.5" cy="91.9" r=".37"/>
<circle cx="208.5" cy="106.5" r=".37"/>
<circle cx="126.2" cy="38.8" r=".37"/>
<circle cx="113.4" cy="38.8" r=".37"/>
<circle cx="78.6" cy="24.2" r=".37"/>
<circle cx="118.9" cy="64.4" r=".37"/>
<circle cx="106.1" cy="64.4" r=".37"/>
<circle cx="126.2" cy="64.4" r=".37"/>
<circle cx="27.4" cy="104.7" r=".37"/>
<circle cx="18.3" cy="108.3" r=".37"/>
<circle cx="18.3" cy="130.3" r=".37"/>
<circle cx="27.4" cy="130.3" r=".37"/>
<circle cx="38.4" cy="104.7" r=".37"/>
<circle cx="84.1" cy="168.7" r=".37"/>
<circle cx="84.1" cy="179.6" r=".37"/>
<circle cx="27.4" cy="203.4" r=".37"/>
<circle cx="93.3" cy="179.6" r=".37"/>
<circle cx="23.8" cy="104.7" r=".37"/>
<circle cx="93.3" cy="168.7" r=".37"/>
<circle cx="137.2" cy="190.6" r=".37"/>
<circle cx="104.2" cy="106.5" r=".37"/>
<circle cx="109.7" cy="192.4" r=".37"/>
<circle cx="137.2" cy="177.8" r=".37"/>
<circle cx="133.5" cy="190.6" r=".37"/>
<circle cx="142.6" cy="190.6" r=".37"/>
<circle cx="259.7" cy="48" r=".37"/>
<circle cx="259.7" cy="62.6" r=".37"/>
<circle cx="259.7" cy="106.5" r=".37"/>
<circle cx="259.7" cy="77.2" r=".37"/>
<circle cx="259.7" cy="91.9" r=".37"/>
<circle cx="270.7" cy="91.9" r=".37"/>
<circle cx="270.7" cy="62.6" r=".37"/>
<circle cx="270.7" cy="77.2" r=".37"/>
<circle cx="188.4" cy="121.1" r=".37"/>
<circle cx="188.4" cy="135.8" r=".37"/>
<circle cx="188.4" cy="150.4" r=".37"/>
<circle cx="208.5" cy="135.8" r=".37"/>
<circle cx="208.5" cy="150.4" r=".37"/>
<circle cx="259.7" cy="150.4" r=".37"/>
<circle cx="259.7" cy="121.1" r=".37"/>
<circle cx="259.7" cy="135.8" r=".37"/>
<circle cx="270.7" cy="150.4" r=".37"/>
<circle cx="270.7" cy="135.8" r=".37"/>
<circle cx="270.7" cy="106.5" r=".37"/>
<circle cx="270.7" cy="121.1" r=".37"/>
<circle cx="208.5" cy="121.1" r=".37"/>
<circle cx="102.4" cy="24.2" r=".37"/>
<circle cx="21.9" cy="46.1" r=".37"/>
<circle cx="34.7" cy="130.3" r=".37"/>
<circle cx="76.8" cy="130.3" r=".37"/>
<circle cx="56.7" cy="130.3" r=".37"/>
<circle cx="76.8" cy="115.6" r=".37"/>
<circle cx="76.8" cy="104.7" r=".37"/>
<circle cx="45.7" cy="104.7" r=".37"/>
<circle cx="38.4" cy="130.3" r=".37"/>
<circle cx="69.5" cy="165" r=".37"/>
<circle cx="73.1" cy="165" r=".37"/>
<circle cx="62.2" cy="185.1" r=".37"/>
<circle cx="38.4" cy="203.4" r=".37"/>
<circle cx="38.4" cy="166.8" r=".37"/>
<circle cx="27.4" cy="165" r=".37"/>
<circle cx="38.4" cy="165" r=".37"/>
<circle cx="49.4" cy="203.4" r=".37"/>
<circle cx="62.2" cy="203.4" r=".37"/>
</g>
<g font-size="1.8">
<text x="76.8" y="183.1">3.3V</text>
<text x="76.8" y="188.6">2.5V</text>
</g>
<g font-size="1.6" fill="#000080">
<text x="21.9" y="14.2">J6</text>
<text x="21.9" y="23.9">HEADER 2</text>
<text x="60.4" y="22">FB1</text>
<text x="58.5" y="27.5">FBEAD</text>
<text x="103.9" y="28.6">C50</text>
<text x="113.4" y="29.3">C51</text>
<text x="128" y="29.3">C52</text>
<text x="103.5" y="33">22UF/16V</text>
<text x="113.8" y="32.8">10NF</text>
<text x="128" y="34.8">0.1UF</text>
<text x="28.7" y="39.8">C53</text>
<text x="38.4" y="40.3">C55</text>
<text x="27.8" y="43.6">47UF/16V</text>
<text x="36.9" y="42.7">0.1UF</text>
<text x="86" y="47.6">FB4</text>
<text x="173.7" y="47.6">R116</text>
<text x="173.7" y="42.1">R114</text>
<text x="179.7" y="47.6">49.9 1%</text>
<text x="179.7" y="42.1">49.9 1%</text>
<text x="195.7" y="45.3">C57</text>
<text x="239.6" y="44">R115</text>
<text x="250.5" y="44">49.9 1%</text>
<text x="265.2" y="45.3">C58</text>
<text x="54.9" y="52.6">C59</text>
<text x="84.1" y="53.1">FBEAD</text>
<text x="195.7" y="53.1">0.1UF</text>
<text x="239.6" y="51.3">R117</text>
<text x="250.5" y="51.3">49.9 1%</text>
<text x="265.2" y="53.1">0.1UF</text>
<text x="54.9" y="59.5">1000pf/2kv</text>
<text x="96.2" y="58.6">22UF/16V</text>
<text x="96.6" y="54.2">C60</text>
<text x="106.1" y="54.9">C61</text>
<text x="106.4" y="58.4">10NF</text>
<text x="120.7" y="54.9">C62</text>
<text x="173.7" y="56.8">R118</text>
<text x="179.2" y="56.8">49.9 1%</text>
<text x="195.7" y="59.9">C63</text>
<text x="239.6" y="58.6">R119</text>
<text x="250.5" y="58.6">49.9 1%</text>
<text x="265.2" y="59.9">C64</text>
<text x="56.7" y="62.3">FB6</text>
<text x="120.7" y="60.4">0.1UF</text>
<text x="173.7" y="62.3">R120</text>
<text x="179.2" y="62.3">49.9 1%</text>
<text x="239.6" y="65.9">R121</text>
<text x="250.5" y="65.9">49.9 1%</text>
<text x="54.9" y="67.7">FBEAD</text>
<text x="173.7" y="71.4">R122</text>
<text x="179.2" y="71.4">49.9 1%</text>
<text x="195.7" y="67.7">0.1UF</text>
<text x="265.2" y="67.7">0.1UF</text>
<text x="173.7" y="76.9">R124</text>
<text x="179.2" y="76.9">49.9 1%</text>
<text x="195.7" y="74.5">C65</text>
<text x="239.6" y="73.2">R123</text>
<text x="250.5" y="73.2">49.9 1%</text>
<text x="265.2" y="74.5">C66</text>
<text x="195.7" y="82.4">0.1UF</text>
<text x="239.6" y="80.5">R125</text>
<text x="250.5" y="80.5">49.9 1%</text>
<text x="265.2" y="82.4">0.1UF</text>
<text x="18.3" y="89.1">5V</text>
<text x="173.7" y="86">R126</text>
<text x="179.2" y="86">49.9 1%</text>
<text x="195.7" y="89.1">C67</text>
<text x="239.6" y="87.9">R127</text>
<text x="250.5" y="87.9">49.9 1%</text>
<text x="265.2" y="89.1">C68</text>
<text x="109.7" y="91">D10</text>
<text x="126.2" y="91.5">R178</text>
<text x="131.7" y="91.5">10</text>
<text x="173.7" y="91.5">R128</text>
<text x="179.2" y="91.5">49.9 1%</text>
<text x="239.6" y="95.2">R129</text>
<text x="250.5" y="95.2">49.9 1%</text>
<text x="5.5" y="101.9">J3</text>
<text x="18.3" y="98.8">HEADER 2</text>
<text x="52.5" y="101.8">U4</text>
<text x="54.9" y="98.8">MIC29302BT</text>
<text x="109.7" y="98.8">LED</text>
<text x="173.7" y="100.7">R130</text>
<text x="179.2" y="100.7">49.9 1%</text>
<text x="195.7" y="97">0.1UF</text>
<text x="265.2" y="97">0.1UF</text>
<text x="80.3" y="108">R133</text>
<text x="109.7" y="103.8">D11</text>
<text x="126.2" y="104.3">R132</text>
<text x="131.7" y="104.3">220</text>
<text x="173.7" y="106.2">R134</text>
<text x="179.2" y="106.2">49.9 1%</text>
<text x="195.7" y="103.8">C69</text>
<text x="239.6" y="102.5">R131</text>
<text x="250.5" y="102.5">49.9 1%</text>
<text x="265.2" y="103.8">C70</text>
<text x="5.5" y="113.5">HEADER 3x1</text>
<text x="80.3" y="109.6">1K</text>
<text x="109.7" y="111.6">LED</text>
<text x="195.7" y="111.6">0.1UF</text>
<text x="239.6" y="109.8">R135</text>
<text x="250.5" y="109.8">49.9 1%</text>
<text x="265.2" y="111.6">0.1UF</text>
<text x="27.6" y="118.8">47UF/16V</text>
<text x="28.5" y="114.8">C71</text>
<text x="40.2" y="115.3">C72</text>
<text x="40.2" y="119">0.1UF</text>
<text x="173.7" y="115.3">R136</text>
<text x="179.2" y="115.3">49.9 1%</text>
<text x="195.7" y="118.4">C73</text>
<text x="239.6" y="117.1">R137</text>
<text x="250.5" y="117.1">49.9 1%</text>
<text x="265.2" y="118.4">C74</text>
<text x="78.6" y="120.8">R138</text>
<text x="78.6" y="122.6">1.43K</text>
<text x="173.7" y="120.8">R139</text>
<text x="179.2" y="120.8">49.9 1%</text>
<text x="239.6" y="124.4">R140</text>
<text x="250.5" y="124.4">49.9 1%</text>
<text x="173.7" y="129.9">R141</text>
<text x="179.2" y="129.9">49.9 1%</text>
<text x="195.7" y="126.3">0.1UF</text>
<text x="239.6" y="131.8">R142</text>
<text x="250.5" y="131.8">49.9 1%</text>
<text x="265.2" y="126.3">0.1UF</text>
<text x="173.7" y="135.4">R143</text>
<text x="179.2" y="135.4">49.9 1%</text>
<text x="195.7" y="133">C75</text>
<text x="265.2" y="133">C76</text>
<text x="195.7" y="140.9">0.1UF</text>
<text x="239.6" y="139.1">R144</text>
<text x="250.5" y="139.1">49.9 1%</text>
<text x="265.2" y="140.9">0.1UF</text>
<text x="73.2" y="149.5">J7</text>
<text x="173.7" y="144.6">R145</text>
<text x="179.2" y="144.6">49.9 1%</text>
<text x="195.7" y="147.7">C77</text>
<text x="239.6" y="146.4">R146</text>
<text x="250.5" y="146.4">49.9 1%</text>
<text x="265.2" y="147.7">C78</text>
<text x="173.7" y="150">R147</text>
<text x="179.2" y="150">49.9 1%</text>
<text x="195.7" y="155.5">0.1UF</text>
<text x="239.6" y="153.7">R148</text>
<text x="250.5" y="153.7">49.9 1%</text>
<text x="265.2" y="155.5">0.1UF</text>
<text x="73.2" y="159.2">HEADER 2</text>
<text x="45.2" y="162.1">U5</text>
<text x="104.2" y="166.5">FB8</text>
<text x="51.2" y="173.8">MIC29302BT</text>
<text x="64" y="168.3">R201</text>
<text x="64" y="170.2">1.54K</text>
<text x="75" y="168.3">R149</text>
<text x="75" y="170.2">2.49K</text>
<text x="85.4" y="173.3">C81</text>
<text x="93.8" y="173.1">C82</text>
<text x="102.4" y="172">FBEAD</text>
<text x="84.5" y="177.1">47UF/16V</text>
<text x="95.1" y="177.5">0.1UF</text>
<text x="71.3" y="180.6">J8</text>
<text x="137.2" y="181.1">R151</text>
<text x="143.6" y="182">D12</text>
<text x="27.6" y="191.9">47UF/16V</text>
<text x="28.5" y="187.9">C83</text>
<text x="40.2" y="188.4">C84</text>
<text x="56.7" y="190.3">R152</text>
<text x="119.8" y="188.1">S1</text>
<text x="137.2" y="188.4">10K</text>
<text x="144.5" y="186.6">1N4148</text>
<text x="40.2" y="192.1">0.1UF</text>
<text x="56.7" y="192.1">1.5K</text>
<text x="71.3" y="192.1">CON3</text>
<text x="114.7" y="194.7">SW PUSHBUTTON</text>
<text x="137.7" y="195.9">C85</text>
<text x="139" y="200.3">0.1UF</text>
</g>
<g font-size="1.6" fill="#004080">
<text x="25.6" y="17.6">1</text>
<text x="25.6" y="19.5">2</text>
<text x="21.9" y="92.6">1</text>
<text x="21.9" y="94.4">2</text>
<text x="9.1" y="107.2">2</text>
<text x="9.1" y="105.4">3</text>
<text x="52.1" y="105.4">VIN</text>
<text x="52.1" y="107.2">VIN</text>
<text x="58.5" y="105.4">VOUT</text>
<text x="60" y="107.2">ADJ</text>
<text x="9.1" y="109.1">1</text>
<text x="57.5" y="109.2" transform="rotate(-90 57.5 109.2)">GND</text>
<text x="76.8" y="153">1</text>
<text x="76.8" y="154.8">2</text>
<text x="44.8" y="165.8">VIN</text>
<text x="44.8" y="167.6">VIN</text>
<text x="51.2" y="165.8">VOUT</text>
<text x="52.7" y="167.6">ADJ</text>
<text x="50.1" y="169.6" transform="rotate(-90 50.1 169.6)">GND</text>
<text x="72.2" y="184">1</text>
<text x="72.2" y="185.9">2</text>
<text x="72.2" y="187.7">3</text>
</g>
<g font-size="1.6">
<text x="124.4" y="18.4">V2.0A</text>
<text x="56.3" y="24.2">1</text>
<text x="65.3" y="24.2">2</text>
<text x="38.4" y="31.2">V2.0</text>
<text x="117" y="44">V2.0PL</text>
<text x="81.9" y="49.8">1</text>
<text x="90.9" y="49.8">2</text>
<text x="52.7" y="64.4">1</text>
<text x="61.6" y="64.4">2</text>
<text x="139" y="86">V2.0</text>
<text x="107.5" y="93.7">1</text>
<text x="118.3" y="93.7">2</text>
<text x="139" y="97">V3.3</text>
<text x="49" y="104.7">1</text>
<text x="49" y="106.5">2</text>
<text x="65.3" y="104.7">4</text>
<text x="65.3" y="106.5">5</text>
<text x="107.5" y="106.5">1</text>
<text x="118.3" y="106.5">2</text>
<text x="56.7" y="112.4" transform="rotate(-90 56.7 112.4)">3</text>
<text x="41.7" y="165">1</text>
<text x="41.7" y="166.8">2</text>
<text x="58" y="165">4</text>
<text x="58" y="166.8">5</text>
<text x="109.7" y="162.8">V3.3</text>
<text x="49.4" y="172.7" transform="rotate(-90 49.4 172.7)">3</text>
<text x="100.2" y="168.7">1</text>
<text x="109.2" y="168.7">2</text>
<text x="135.3" y="173.8">VIO</text>
<text x="142.6" y="180.2" transform="rotate(-90 142.6 180.2)">1</text>
<text x="116.7" y="190.6">1</text>
<text x="125.6" y="190.6">2</text>
<text x="142.6" y="189.2" transform="rotate(-90 142.6 189.2)">2</text>
<text x="168.6" y="191.2">RST#</text>
<text x="116.7" y="192.4">3</text>
<text x="125.6" y="192.4">4</text>
<text x="212.1" y="196.7">Kendin Communications Inc.</text>
<text x="210.3" y="199.4">Title</text>
<text x="217.6" y="201.3">KSZ8999 8-port Ethernet Switch Demo Board</text>
<text x="210.3" y="204.9">Size</text>
<text x="217.6" y="204.9">Document Number</text>
<text x="217.6" y="206.7">SYSTEM - RESET&amp;POWER&amp;CLK</text>
<text x="270.7" y="204.9">Rev</text>
<text x="272.5" y="206.7">3.5</text>
<text x="210.3" y="210.4">Date:</text>
<text x="217.3" y="210.4">Thursday, April 17, 2008</text>
<text x="246.9" y="210.4">Sheet</text>
<text x="256" y="210.4">5</text>
<text x="261.5" y="210.4">of</text>
<text x="267" y="210.4">6</text>
</g>
<g font-size="1.6" fill="#00f">
<text x="103" y="29.8">+</text>
<text x="28" y="40.7">+</text>
<text x="95.6" y="55.4">+</text>
<text x="28" y="115.7">+</text>
<text x="84.7" y="174.3">+</text>
<text x="28" y="188.9">+</text>
</g>
<g font-size="1.6" fill="#f00">
<text x="156.2" y="44.9">RXP1</text>
<text x="222.4" y="44.9">TXP1</text>
<text x="156.2" y="50.4">RXM1</text>
<text x="222.4" y="52.2">TXM1</text>
<text x="156.2" y="59.5">RXP2</text>
<text x="222.4" y="59.5">TXP2</text>
<text x="156.2" y="65">RXM2</text>
<text x="222.4" y="66.8">TXM2</text>
<text x="156.2" y="74.1">RXP3</text>
<text x="222.4" y="74.1">TXP3</text>
<text x="156.2" y="79.6">RXM3</text>
<text x="222.4" y="81.5">TXM3</text>
<text x="156.2" y="88.8">RXP4</text>
<text x="222.4" y="88.8">TXP4</text>
<text x="156.2" y="94.3">RXM4</text>
<text x="222.4" y="96.1">TXM4</text>
<text x="156.2" y="103.4">RXP5</text>
<text x="222.4" y="103.4">TXP5</text>
<text x="156.2" y="108.9">RXM5</text>
<text x="222.4" y="110.7">TXM5</text>
<text x="156.2" y="118">RXP6</text>
<text x="222.4" y="118">TXP6</text>
<text x="156.2" y="123.5">RXM6</text>
<text x="222.4" y="125.4">TXM6</text>
<text x="156.2" y="132.7">RXP7</text>
<text x="222.4" y="132.7">TXP7</text>
<text x="156.2" y="138.2">RXM7</text>
<text x="222.4" y="140">TXM7</text>
<text x="156.2" y="147.3">RXP8</text>
<text x="222.4" y="147.3">TXP8</text>
<text x="156.2" y="152.8">RXM8</text>
<text x="222.4" y="154.6">TXM8</text>
<text x="155.8" y="190.3">RST#</text>
</g>
<g font-size="1.3">
<text x="29.3" y="3.6">5</text>
<text x="84.1" y="3.6">4</text>
<text x="139" y="3.6">3</text>
<text x="193.9" y="3.6">2</text>
<text x="248.7" y="3.6">1</text>
<text x=".5" y="31.1">D</text>
<text x="276.6" y="31.1">D</text>
<text x=".5" y="82.8">C</text>
<text x="276.6" y="82.8">C</text>
<text x=".5" y="134.4">B</text>
<text x="276.6" y="134.4">B</text>
<text x=".5" y="186.1">A</text>
<text x="276.6" y="186.1">A</text>
<text x="29.3" y="212.1">5</text>
<text x="84.1" y="212.1">4</text>
<text x="139" y="212.1">3</text>
<text x="193.9" y="212.1">2</text>
<text x="248.7" y="212.1">1</text>
</g>
<g font-size="1.3" fill="#f00">
<text x="68.8" y="60.7">C</text>
<text x="127.3" y="71.7">A</text>
<text x="209.6" y="157.6">A</text>
<text x="271.8" y="159.4">A</text>
</g>
</svg>
